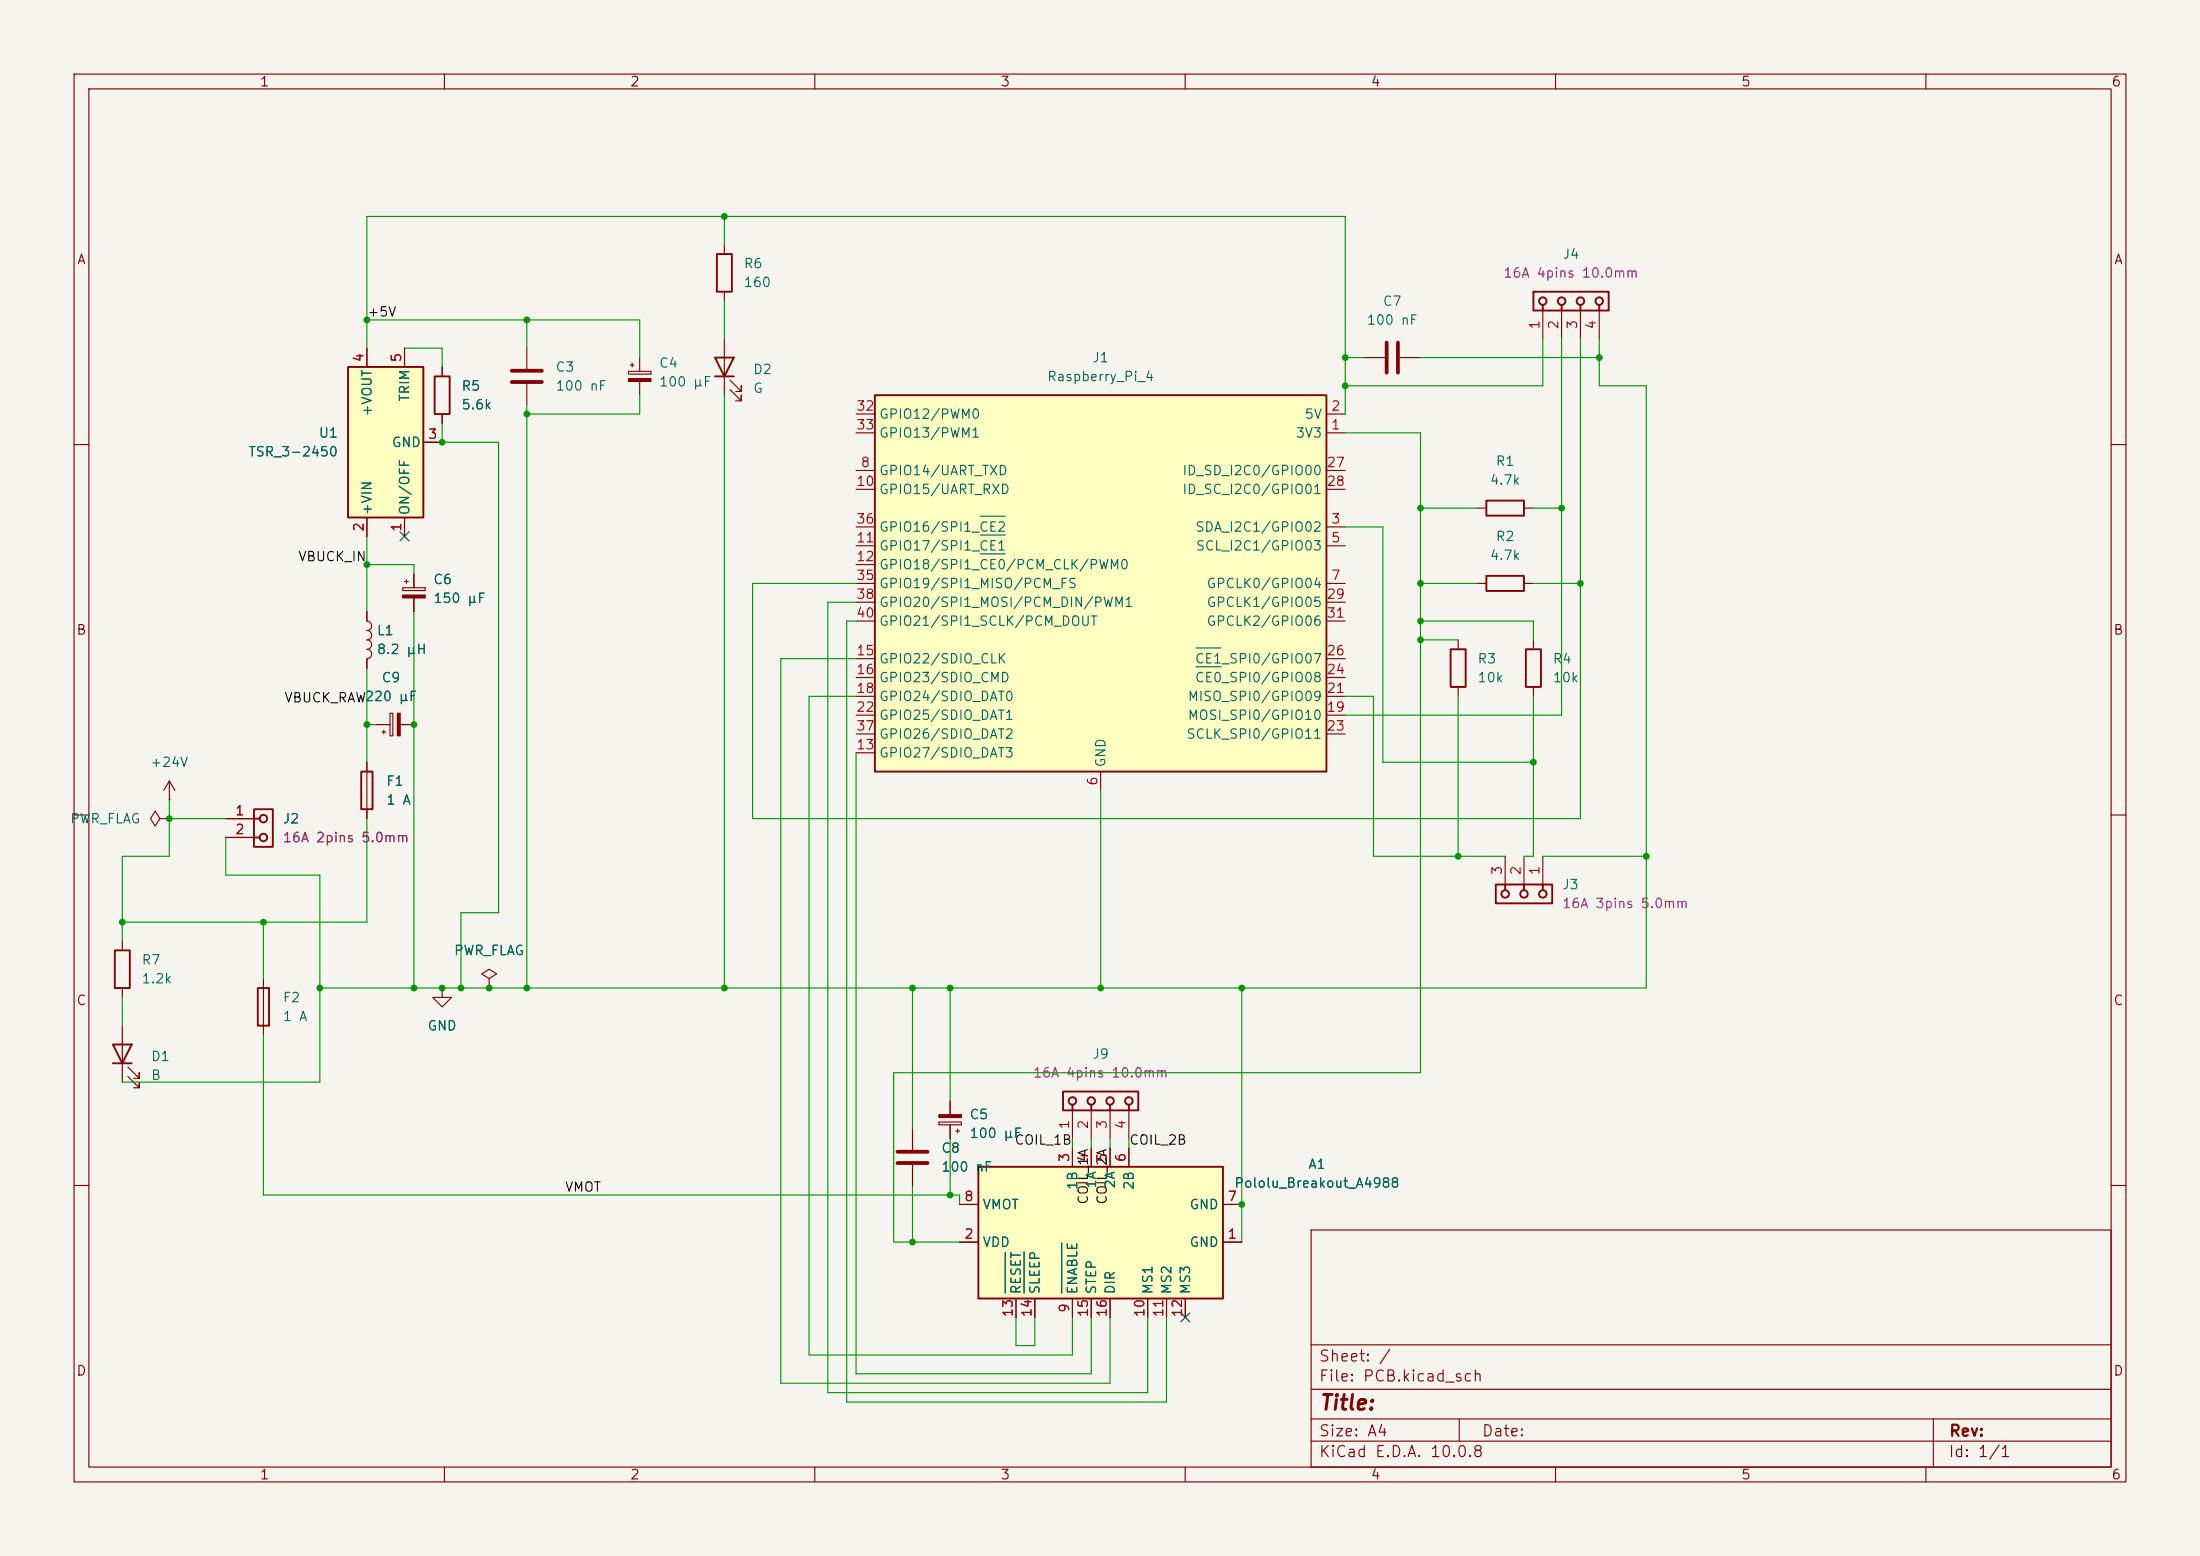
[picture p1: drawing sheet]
<svg xmlns="http://www.w3.org/2000/svg" width="297mm" height="210mm" viewBox="0 0 297 210" stroke-linecap="round" stroke-linejoin="round" font-family="sans-serif">
<path d="M0 0h297v210h-297z" fill="#f5f4ef" stroke="#f5f4ef" stroke-width=".14"/>
<g fill="none" stroke="#840000" stroke-width=".15">
<path d="M10 10h277v190h-277zM12 12h273v186h-273zM60 10v2M110 10v2M160 10v2M210 10v2M260 10v2M97.8 33v1.3M97.8 39.4v1.2M71.1 47v2.8M71.1 51.8v2.8M84.8 50.1h3.1v.4h-3.1z"/>
<path d="M85.1 49.3h.5M85.3 49v.5M86.4 48.3v1.8M86.4 51.5v1.8M97.8 45.7v7.6M98.6 52.6l1.5 1.5v-.8v.8h-.8M98.6 51.3l1.5 1.5v-.7v.7h-.8M184.1 48.3h2.8M189 48.3h2.8M208.3 41.9v3.8M210.8 41.9v3.8M213.4 41.9v3.8"/>
<path d="M215.9 41.9v3.8M10 60h2M199.4 68.6h1.3M205.7 68.6h1.3M285 60h2M10 110h2M30.5 110.5h3.8M30.5 113h3.8M49.5 102.9v7.6M285 110h2M144.8 149.9v3.8M147.3 149.9v3.8"/>
<path d="M149.9 149.9v3.8M152.4 149.9v3.8M10 160h2M177 166h108v32h-108zM285 160h2M60 198v2M110 198v2M160 198v2M177 194.5h108M177 191.5h108M177 187.5h108M177 181.5h108"/>
<path d="M197 191.5v3M210 198v2M260 198v2M261 191.5v6.5"/>
</g>
<g fill="none" stroke="#840000" stroke-width=".25">
<path d="M96.8 34.3h2v5.1h-2zM207 39.4h10.2v2.5h-10.2zM96.5 48.3h2.6l-1.3 2.5zM96.5 50.8h2.6M208.3 41.1v.8M210.8 41.1v.8M213.4 41.1v.8M215.9 41.1v.8M200.7 67.6h5v2h-5zM34.3 109.2h2.5v5.1h-2.5zM34.3 110.5h.8M34.3 113h.8"/>
<path d="M48.8 104.1h1.5v5.1h-1.5zM143.5 147.3h10.2v2.6h-10.2zM144.8 149.1v.8M147.3 149.1v.8M149.9 149.1v.8M152.4 149.1v.8"/>
<circle cx="208.3" cy="40.6" r=".51"/>
<circle cx="210.8" cy="40.6" r=".51"/>
<circle cx="213.4" cy="40.6" r=".51"/>
<circle cx="215.9" cy="40.6" r=".51"/>
<circle cx="35.6" cy="110.5" r=".51"/>
<circle cx="35.6" cy="113" r=".51"/>
<circle cx="144.8" cy="148.6" r=".51"/>
<circle cx="147.3" cy="148.6" r=".51"/>
<circle cx="149.9" cy="148.6" r=".51"/>
<circle cx="152.4" cy="148.6" r=".51"/>
</g>
<path d="M69.1 50h4.1M69.1 51.6h4.1M187.2 46.2v4.1M188.7 46.2v4.1" fill="none" stroke="#840000" stroke-width=".51"/>
<path d="M84.8 51.1h3.1v.4h-3.1z" fill="#840000" stroke="#840000" stroke-width=".15"/>
<path d="M118.1 53.3h61v50.8h-61z" fill="#ffffc2"/>
<path d="M118.1 53.3h61v50.8h-61zM200.7 77.7h5v2.1h-5zM195.8 87.6h2.1v5.1h-2.1z" fill="none" stroke="#840000" stroke-width=".25"/>
<g fill="none" stroke="#840000" stroke-width=".15">
<path d="M115.6 58.4h2.5M115.6 55.9h2.5M179.1 58.4h2.5M179.1 55.9h2.5M115.6 71.1h2.5M115.6 73.7h2.5M115.6 78.7h2.5M115.6 63.5h2.5M115.6 66h2.5M115.6 76.2h2.5M179.1 71.1h2.5M179.1 73.7h2.5"/>
<path d="M179.1 78.7h2.5M179.1 63.5h2.5M179.1 66h2.5M199.4 78.7h1.3M205.7 78.7h1.3M115.6 88.9h2.5M115.6 91.4h2.5M115.6 94h2.5M115.6 96.5h2.5M115.6 99.1h2.5M115.6 81.3h2.5M115.6 83.8h2.5"/>
<path d="M179.1 88.9h2.5M179.1 91.4h2.5M179.1 94h2.5M179.1 96.5h2.5M179.1 99.1h2.5M179.1 81.3h2.5M179.1 83.8h2.5M196.8 86.4v1.2M196.8 92.7v1.3M115.6 101.6h2.5M148.6 104.1v2.6M126.7 151.4h3.1v.4h-3.1z"/>
<path d="M128.3 148.6v1.8M128.3 151.8v1.9M129 152.7h.5M129.3 152.4v.5"/>
</g>
<path d="M132.3 72.2h3.4M132.3 74.8h3.4M132.3 69.7h3.4M161.5 90h3.3M161.5 87.5h3.3" fill="none" stroke="#006464" stroke-width=".15"/>
<path d="M126.7 150.4h3.1v.4h-3.1z" fill="#840000" stroke="#840000" stroke-width=".15"/>
<path d="M132.1 157.5h33v17.8h-33z" fill="#ffffc2"/>
<g fill="none" stroke="#840000" stroke-width=".25">
<path d="M58.7 50.8h2v5.1h-2zM206 87.6h2v5.1h-2zM201.9 119.4h7.6v2.5h-7.6zM203.2 119.4v.7M205.7 119.4v.7M208.3 119.4v.7M15.5 128.3h2v5.1h-2zM34.8 133.4h1.5v5h-1.5zM15.2 141h2.6l-1.3 2.5zM15.2 143.5h2.6M132.1 157.5h33v17.8h-33z"/>
<circle cx="203.2" cy="120.7" r=".51"/>
<circle cx="205.7" cy="120.7" r=".51"/>
<circle cx="208.3" cy="120.7" r=".51"/>
</g>
<g fill="none" stroke="#840000" stroke-width=".15">
<path d="M59.7 49.5v1.3M59.7 55.9v1.3M54.4 79.3h3v.4h-3zM54.6 78.5h.5M54.9 78.2v.5M55.9 77.5v1.8M55.9 80.7v1.9M207 86.4v1.2M207 92.7v1.3M21.6 110.5l-.6-1-.7 1 .7 1 .6-1h1.3M22.9 110.5h.1M22.9 108h.1"/>
<path d="M22.9 105.4l-.8 1.3M22.9 105.4l.7 1.3M22.9 105.4v2.6M203.2 115.6v3.8M205.7 115.6v3.8M208.3 115.6v3.8M16.5 127v1.3M16.5 133.4v1.2M16.5 138.4v7.7M35.6 132.1v7.6M59.7 133.4v1.2h1.3l-1.3 1.3-1.3-1.3h1.3M59.7 133.4h.1"/>
<path d="M66 132.1l1.1-.7-1.1-.6-1 .6 1 .7v1.3M66 133.4h.1M17.3 145.3l1.5 1.5v-.7v.7h-.8M17.3 144l1.5 1.5v-.7v.7h-.8M123.2 152.4v2.8M123.2 157.2v2.8M144.8 154.9v2.6M147.3 154.9v2.6M149.9 154.9v2.6M152.4 154.9v2.6M129.5 167.6h2.6M129.5 162.6h2.6"/>
<path d="M137.2 175.3v2.5M139.7 175.3v2.5M144.8 175.3v2.5M147.3 175.3v2.5M149.9 175.3v2.5M154.9 175.3v2.5M157.5 175.3v2.5M160 175.3v2.5M165.1 167.6h2.5M165.1 162.6h2.5"/>
</g>
<path d="M135.7 169v5.5M138.3 169v5.5M143.3 167.8v6.7" fill="none" stroke="#006464" stroke-width=".15"/>
<path d="M121.2 155.4h4M121.2 157h4" fill="none" stroke="#840000" stroke-width=".51"/>
<path d="M54.4 80.3h3v.4h-3z" fill="#840000" stroke="#840000" stroke-width=".15"/>
<path d="M47 49.5h10.1v20.4h-10.1z" fill="#ffffc2"/>
<path d="M47 49.5h10.1v20.4h-10.1z" fill="none" stroke="#840000" stroke-width=".25"/>
<g fill="none" stroke="#840000" stroke-width=".15">
<path d="M49.5 47v2.5M54.6 47v2.5M57.1 59.7h2.6M59.7 49.5v1.3M59.7 55.9v1.3M49.5 69.9v2.5M54.6 69.9v2.5M55.9 77.5v1.8M49.5 82.6v1.2a.64 .64 0 0 1 .7 .7 .64 .64 0 0 1-.7 .6 .64 .64 0 0 1 .7 .6 .64 .64 0 0 1-.7 .7 .64 .64 0 0 1 .7 .6 .64 .64 0 0 1-.7 .6M49.5 87.6a.64 .64 0 0 1 .7 .7 .64 .64 0 0 1-.7 .6v1.3M50.8 97.8h1.9M51.6 98.8h.5"/>
<path d="M51.8 98.6v.5M52.7 96.3h.3v3h-.3zM54 97.8h1.9M55.9 80.7v1.9M30.5 110.5h3.8M30.5 113h3.8M49.5 102.9v1.2M49.5 109.2v1.3M59.7 133.4h.1M66 133.4h.1M123.2 152.4v2.8M123.2 157.2v2.8"/>
<path d="M128.3 148.6v1.8M128.3 151.8v1.9M144.8 154.9v2.6M147.3 154.9v2.6M149.9 154.9v2.6M152.4 154.9v2.6M129.5 167.6h2.6M129.5 162.6h2.6M137.2 175.3v2.5M139.7 175.3v2.5M144.8 175.3v2.5M147.3 175.3v2.5"/>
<path d="M149.9 175.3v2.5M154.9 175.3v2.5M157.5 175.3v2.5M160 175.3v2.5M165.1 167.6h2.5M165.1 162.6h2.5"/>
</g>
<path d="M53.6 96.3h.4v3h-.4z" fill="#840000" stroke="#840000" stroke-width=".15"/>
<g fill="none" stroke="#009600" stroke-width=".15">
<path d="M97.8 29.2v3.8M49.5 43.2h36.9v5.1M49.5 47v-17.8h132.1v26.7M54.6 47h5.1v2.5M59.7 57.2v2.5h7.6v63.5h-5.1v10.2M71.1 43.2v3.8M71.1 54.6v78.8M86.4 53.3v2.6h-15.3M97.8 40.6v5.1M97.8 53.3v80.1M181.6 48.3h2.5M181.6 58.4h10.2v86.4h-71.2v22.8h8.9"/>
<path d="M191.8 48.3h24.1M208.3 45.7v6.4h-26.7M210.8 45.7v50.8h-29.2M213.4 45.7v64.8h-111.8v-31.8h14M215.9 45.7v6.4h6.3v81.3h-179M49.5 72.4v10.2M49.5 76.2h6.4v1.3M181.6 71.1h5.1v31.8h20.3M191.8 78.7h7.6M191.8 68.6h7.6M207 78.7h6.4M207 68.6h3.8"/>
<path d="M49.5 90.2v12.7M49.5 97.8h1.3M55.9 82.6v50.8M115.6 94h-6.4v88.9h35.6v-5.1M115.6 88.9h-10.2v97.8h44.5v-8.9M115.6 81.3h-3.8v106.7h43.1v-10.2M115.6 83.8h-1.3v105.4h43.2v-11.4M181.6 94h3.8v21.6h17.8M191.8 83.8h15.2v2.6M191.8 86.4h5M196.8 94v21.6M207 94v21.6h-1.3"/>
<path d="M22.9 108v7.6h-6.4v11.4M22.9 110.5h7.6M30.5 113v5.1h12.7v28h-26.7M49.5 110.5v14h-33M115.6 101.6v83.8h31.7v-7.6M148.6 106.7v26.7M208.3 115.6h13.9M16.5 134.6v3.8M35.6 139.7v21.6h93.9v1.3M35.6 124.5v7.6M123.2 133.4v19M128.3 133.4v15.2"/>
<path d="M167.6 133.4v34.2M128.3 153.7v7.6M144.8 153.7v1.2M147.3 153.7v1.2M149.9 153.7v1.2M152.4 153.7v1.2M123.2 160v7.6M137.2 177.8v3.8h2.5v-3.8"/>
</g>
<path d="M54 71.8l1.2 1.2M55.2 71.8l-1.2 1.2M159.4 177.2l1.2 1.2M160.6 177.2l-1.2 1.2" fill="none" stroke="#000084" stroke-width=".15"/>
<path d="M135.7 169v5.5M138.3 169v5.5M143.3 167.8v6.7" fill="none" stroke="#006464" stroke-width=".15"/>
<g fill="#009600">
<circle cx="167.6" cy="162.6" r=".46"/>
<circle cx="167.6" cy="133.4" r=".46"/>
<circle cx="196.8" cy="115.6" r=".46"/>
<circle cx="191.8" cy="83.8" r=".46"/>
<circle cx="191.8" cy="86.4" r=".46"/>
<circle cx="71.1" cy="43.2" r=".46"/>
<circle cx="97.8" cy="29.2" r=".46"/>
<circle cx="71.1" cy="55.9" r=".46"/>
<circle cx="59.7" cy="59.7" r=".46"/>
<circle cx="49.5" cy="76.2" r=".46"/>
<circle cx="49.5" cy="43.2" r=".46"/>
<circle cx="215.9" cy="48.3" r=".46"/>
<circle cx="210.8" cy="68.6" r=".46"/>
<circle cx="181.6" cy="48.3" r=".46"/>
<circle cx="181.6" cy="52.1" r=".46"/>
<circle cx="55.9" cy="133.4" r=".46"/>
<circle cx="43.2" cy="133.4" r=".46"/>
<circle cx="71.1" cy="133.4" r=".46"/>
<circle cx="66" cy="133.4" r=".46"/>
<circle cx="62.2" cy="133.4" r=".46"/>
<circle cx="59.7" cy="133.4" r=".46"/>
<circle cx="123.2" cy="167.6" r=".46"/>
<circle cx="128.3" cy="133.4" r=".46"/>
<circle cx="123.2" cy="133.4" r=".46"/>
<circle cx="97.8" cy="133.4" r=".46"/>
<circle cx="128.3" cy="161.3" r=".46"/>
<circle cx="148.6" cy="133.4" r=".46"/>
<circle cx="22.9" cy="110.5" r=".46"/>
<circle cx="16.5" cy="124.5" r=".46"/>
<circle cx="35.6" cy="124.5" r=".46"/>
<circle cx="49.5" cy="97.8" r=".46"/>
<circle cx="55.9" cy="97.8" r=".46"/>
<circle cx="191.8" cy="78.7" r=".46"/>
<circle cx="191.8" cy="68.6" r=".46"/>
<circle cx="207" cy="102.9" r=".46"/>
<circle cx="222.2" cy="115.6" r=".46"/>
<circle cx="213.4" cy="78.7" r=".46"/>
</g>
<text font-size="2" fill="#840000" x="178" y="190.8">Title:</text>
<g font-size="1.5" fill="#840000">
<text x="178" y="184.1">Sheet: /</text>
<text x="178" y="186.8">File: PCB.kicad_sch</text>
<text x="178" y="197">KiCad E.D.A. 10.0.8</text>
<text x="178" y="194.2">Size: A4</text>
<text x="200" y="194.2">Date:</text>
<text x="263" y="197">Id: 1/1</text>
<text x="263" y="194.2">Rev:</text>
</g>
<g font-size="1.3" fill="#840000">
<text x="35" y="12">1</text>
<text x="85" y="12">2</text>
<text x="135" y="12">3</text>
<text x="185" y="12">4</text>
<text x="235" y="12">5</text>
<text x="285" y="12">6</text>
<text x="10.3" y="36">A</text>
<text x="285.3" y="36">A</text>
<text x="10.2" y="86">B</text>
<text x="285.2" y="86">B</text>
<text x="10.2" y="136">C</text>
<text x="285.2" y="136">C</text>
<text x="10.2" y="186">D</text>
<text x="285.2" y="186">D</text>
<text x="35" y="200">1</text>
<text x="85" y="200">2</text>
<text x="135" y="200">3</text>
<text x="185" y="200">4</text>
<text x="235" y="200">5</text>
<text x="285" y="200">6</text>
</g>
<g font-size="1.3" fill="#006464">
<text x="210.9" y="35.3">J4</text>
<text x="100.3" y="36.5">R6</text>
<text x="100.3" y="39.1">160</text>
<text x="186.6" y="41.6">C7</text>
<text x="184.4" y="44.1">100 nF</text>
<text x="62.2" y="53">R5</text>
<text x="74.9" y="50.5">C3</text>
<text x="74.9" y="53">100 nF</text>
<text x="88.9" y="49.9">C4</text>
<text x="88.9" y="52.5">100 µF</text>
<text x="101.6" y="50.8">D2</text>
<text x="101.6" y="53.4">G</text>
<text x="141.3" y="51.8">Raspberry_Pi_4</text>
<text x="147.4" y="49.2">J1</text>
<text x="42.9" y="59.4">U1</text>
<text x="50.5" y="56.3" transform="rotate(-90 50.5 56.3)">+VOUT</text>
<text x="55.6" y="54.3" transform="rotate(-90 55.6 54.3)">TRIM</text>
<text x="62.2" y="55.6">5.6k</text>
<text x="118.6" y="56.8">GPIO12/PWM0</text>
<text x="118.6" y="59.4">GPIO13/PWM1</text>
<text x="174.8" y="59.4">3V3</text>
<text x="176" y="56.8">5V</text>
<text x="33.4" y="61.9">TSR_3-2450</text>
<text x="52.8" y="60.7">GND</text>
<text x="118.6" y="64.5">GPIO14/UART_TXD</text>
<text x="159.5" y="64.5">ID_SD_I2C0/GPIO00</text>
<text x="201" y="65.7">4.7k</text>
<text x="201.8" y="63.2">R1</text>
<text x="50.5" y="69.6" transform="rotate(-90 50.5 69.6)">+VIN</text>
<text x="55.6" y="69.6" transform="rotate(-90 55.6 69.6)">ON/OFF</text>
<text x="118.6" y="67">GPIO15/UART_RXD</text>
<text x="159.5" y="67">ID_SC_I2C0/GPIO01</text>
<text x="118.6" y="74.6">GPIO17/SPI1_CE1</text>
<text x="118.6" y="77.2">GPIO18/SPI1_CE0/PCM_CLK/PWM0</text>
<text x="118.6" y="72.1">GPIO16/SPI1_CE2</text>
<text x="161.3" y="72.1">SDA_I2C1/GPIO02</text>
<text x="161.3" y="74.6">SCL_I2C1/GPIO03</text>
<text x="201" y="75.9">4.7k</text>
<text x="201.8" y="73.4">R2</text>
<text x="58.4" y="79.2">C6</text>
<text x="58.4" y="81.7">150 µF</text>
<text x="118.6" y="79.7">GPIO19/SPI1_MISO/PCM_FS</text>
<text x="118.6" y="82.2">GPIO20/SPI1_MOSI/PCM_DIN/PWM1</text>
<text x="162.8" y="79.7">GPCLK0/GPIO04</text>
<text x="162.8" y="82.2">GPCLK1/GPIO05</text>
<text x="50.8" y="86.1">L1</text>
<text x="50.8" y="88.6">8.2 µH</text>
<text x="118.6" y="89.9">GPIO22/SDIO_CLK</text>
<text x="118.6" y="84.8">GPIO21/SPI1_SCLK/PCM_DOUT</text>
<text x="161.2" y="89.9">CE1_SPI0/GPIO07</text>
<text x="162.8" y="84.8">GPCLK2/GPIO06</text>
<text x="199.4" y="89.9">R3</text>
<text x="209.5" y="89.9">R4</text>
<text x="49.2" y="94.9">220 µF</text>
<text x="51.4" y="92.4">C9</text>
<text x="118.6" y="92.4">GPIO23/SDIO_CMD</text>
<text x="118.6" y="94.9">GPIO24/SDIO_DAT0</text>
<text x="160.3" y="94.9">MISO_SPI0/GPIO09</text>
<text x="161.2" y="92.4">CE0_SPI0/GPIO08</text>
<text x="199.4" y="92.4">10k</text>
<text x="209.5" y="92.4">10k</text>
<text x="118.6" y="97.5">GPIO25/SDIO_DAT1</text>
<text x="118.6" y="100">GPIO26/SDIO_DAT2</text>
<text x="160.1" y="100">SCLK_SPI0/GPIO11</text>
<text x="160.3" y="97.5">MOSI_SPI0/GPIO10</text>
<text x="20.2" y="103.8">+24V</text>
<text x="52.1" y="106.4">F1</text>
<text x="118.6" y="102.6">GPIO27/SDIO_DAT3</text>
<text x="149.6" y="103.7" transform="rotate(-90 149.6 103.7)">GND</text>
<text x="9.4" y="111.5">PWR_FLAG</text>
<text x="38.1" y="111.5">J2</text>
<text x="52.1" y="108.9">1 A</text>
<text x="210.8" y="120.3">J3</text>
<text x="19" y="130.5">R7</text>
<text x="61.2" y="129.2">PWR_FLAG</text>
<text x="19" y="133">1.2k</text>
<text x="38.1" y="135.6">F2</text>
<text x="20.3" y="143.5">D1</text>
<text x="38.1" y="138.1">1 A</text>
<text x="57.6" y="139.4">GND</text>
<text x="147.4" y="143.2">J9</text>
<text x="20.3" y="146.1">B</text>
<text x="127" y="155.9">C8</text>
<text x="130.8" y="151.4">C5</text>
<text x="130.8" y="153.9">100 µF</text>
<text x="127" y="158.4">100 nF</text>
<text x="145.7" y="160.7" transform="rotate(-90 145.7 160.7)">1B</text>
<text x="148.3" y="160.5" transform="rotate(-90 148.3 160.5)">1A</text>
<text x="150.8" y="160.5" transform="rotate(-90 150.8 160.5)">2A</text>
<text x="153.4" y="160.7" transform="rotate(-90 153.4 160.7)">2B</text>
<text x="166.5" y="160.6">Pololu_Breakout_A4988</text>
<text x="176.5" y="158.1">A1</text>
<text x="132.6" y="163.5">VMOT</text>
<text x="160.5" y="163.5">GND</text>
<text x="132.6" y="168.6">VDD</text>
<text x="160.5" y="168.6">GND</text>
<text x="138.1" y="174.8" transform="rotate(-90 138.1 174.8)">RESET</text>
<text x="140.7" y="174.8" transform="rotate(-90 140.7 174.8)">SLEEP</text>
<text x="145.7" y="174.8" transform="rotate(-90 145.7 174.8)">ENABLE</text>
<text x="148.3" y="174.8" transform="rotate(-90 148.3 174.8)">STEP</text>
<text x="150.8" y="174.8" transform="rotate(-90 150.8 174.8)">DIR</text>
<text x="155.9" y="174.8" transform="rotate(-90 155.9 174.8)">MS1</text>
<text x="158.4" y="174.8" transform="rotate(-90 158.4 174.8)">MS2</text>
<text x="161" y="174.8" transform="rotate(-90 161 174.8)">MS3</text>
</g>
<g font-size="1.3" fill="#840084">
<text x="202.9" y="37.8">16A 4pins 10.0mm</text>
<text x="38.1" y="114">16A 2pins 5.0mm</text>
<text x="210.8" y="122.9">16A 3pins 5.0mm</text>
<text x="139.4" y="145.7">16A 4pins 10.0mm</text>
</g>
<g font-size="1.3" fill="#0f0f0f">
<text x="49.5" y="43.1">+5V</text>
<text x="40.2" y="76.1">VBUCK_IN</text>
<text x="38.3" y="95.1">VBUCK_RAW220 µF</text>
<text x="136.9" y="154.8">COIL_1B</text>
<text x="152.4" y="154.8">COIL_2B</text>
<text x="76.2" y="161.2">VMOT</text>
<text x="147.2" y="162.7" transform="rotate(-90 147.2 162.7)">COIL_1A</text>
<text x="149.7" y="162.7" transform="rotate(-90 149.7 162.7)">COIL_2A</text>
</g>
<g font-size="1.3" fill="#a90000">
<text x="208.1" y="44.5" transform="rotate(-90 208.1 44.5)">1</text>
<text x="210.7" y="44.5" transform="rotate(-90 210.7 44.5)">2</text>
<text x="213.2" y="44.5" transform="rotate(-90 213.2 44.5)">3</text>
<text x="215.8" y="44.5" transform="rotate(-90 215.8 44.5)">4</text>
<text x="49.4" y="49" transform="rotate(-90 49.4 49)">4</text>
<text x="54.5" y="49" transform="rotate(-90 54.5 49)">5</text>
<text x="57.7" y="59.6">3</text>
<text x="115.5" y="55.7">32</text>
<text x="115.5" y="58.3">33</text>
<text x="179.6" y="58.3">1</text>
<text x="179.6" y="55.7">2</text>
<text x="115.5" y="65.9">10</text>
<text x="116.1" y="63.4">8</text>
<text x="179" y="63.4">27</text>
<text x="179" y="65.9">28</text>
<text x="49.4" y="71.9" transform="rotate(-90 49.4 71.9)">2</text>
<text x="54.5" y="71.9" transform="rotate(-90 54.5 71.9)">1</text>
<text x="115.5" y="71">36</text>
<text x="179.6" y="71">3</text>
<text x="115.5" y="73.5">11</text>
<text x="115.5" y="76.1">12</text>
<text x="179.6" y="73.5">5</text>
<text x="115.5" y="78.6">35</text>
<text x="115.5" y="81.1">38</text>
<text x="115.5" y="83.7">40</text>
<text x="179" y="81.1">29</text>
<text x="179" y="83.7">31</text>
<text x="179.6" y="78.6">7</text>
<text x="115.5" y="88.8">15</text>
<text x="179" y="88.8">26</text>
<text x="115.5" y="91.3">16</text>
<text x="115.5" y="93.8">18</text>
<text x="179" y="93.8">21</text>
<text x="179" y="91.3">24</text>
<text x="115.5" y="101.5">13</text>
<text x="115.5" y="96.4">22</text>
<text x="115.5" y="98.9">37</text>
<text x="179" y="96.4">19</text>
<text x="179" y="98.9">23</text>
<text x="148.5" y="106.1" transform="rotate(-90 148.5 106.1)">6</text>
<text x="31.7" y="110.4">1</text>
<text x="31.7" y="112.9">2</text>
<text x="203.1" y="118.2" transform="rotate(-90 203.1 118.2)">3</text>
<text x="205.6" y="118.2" transform="rotate(-90 205.6 118.2)">2</text>
<text x="208.1" y="118.2" transform="rotate(-90 208.1 118.2)">1</text>
<text x="144.6" y="152.5" transform="rotate(-90 144.6 152.5)">1</text>
<text x="147.2" y="152.5" transform="rotate(-90 147.2 152.5)">2</text>
<text x="149.7" y="152.5" transform="rotate(-90 149.7 152.5)">3</text>
<text x="152.3" y="152.5" transform="rotate(-90 152.3 152.5)">4</text>
<text x="144.6" y="156.9" transform="rotate(-90 144.6 156.9)">3</text>
<text x="147.2" y="156.9" transform="rotate(-90 147.2 156.9)">4</text>
<text x="149.7" y="156.9" transform="rotate(-90 149.7 156.9)">5</text>
<text x="152.3" y="156.9" transform="rotate(-90 152.3 156.9)">6</text>
<text x="130.1" y="167.5">2</text>
<text x="130.1" y="162.4">8</text>
<text x="165.6" y="167.5">1</text>
<text x="165.6" y="162.4">7</text>
<text x="137" y="177.9" transform="rotate(-90 137 177.9)">13</text>
<text x="139.6" y="177.9" transform="rotate(-90 139.6 177.9)">14</text>
<text x="144.6" y="177.3" transform="rotate(-90 144.6 177.3)">9</text>
<text x="147.2" y="177.9" transform="rotate(-90 147.2 177.9)">15</text>
<text x="149.7" y="177.9" transform="rotate(-90 149.7 177.9)">16</text>
<text x="154.8" y="177.9" transform="rotate(-90 154.8 177.9)">10</text>
<text x="157.3" y="177.9" transform="rotate(-90 157.3 177.9)">11</text>
<text x="159.9" y="177.9" transform="rotate(-90 159.9 177.9)">12</text>
</g>
</svg>
